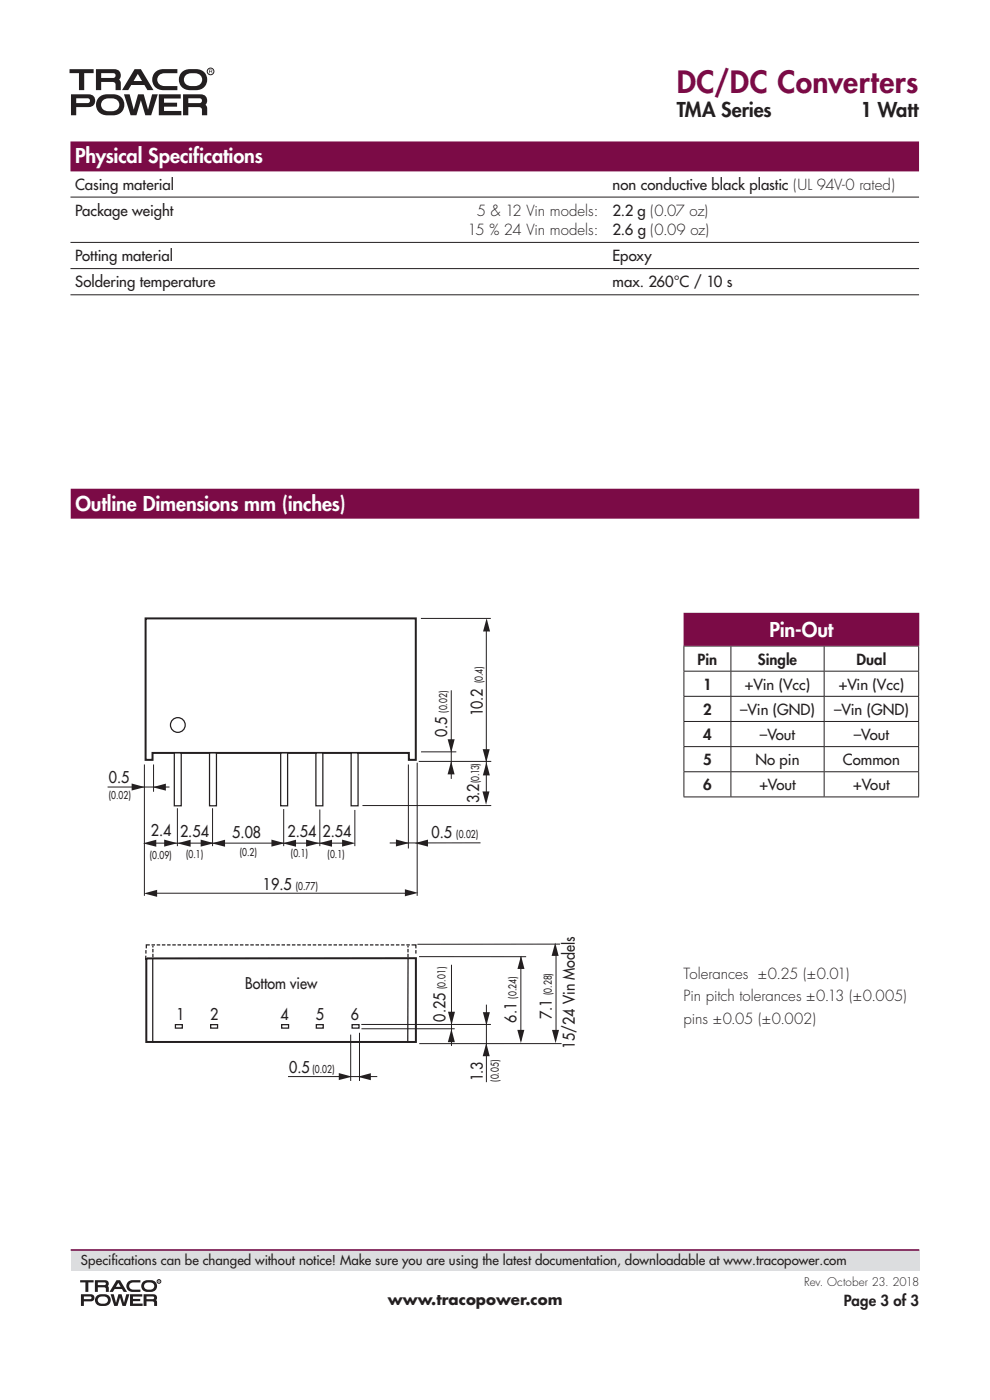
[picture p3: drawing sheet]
<svg xmlns="http://www.w3.org/2000/svg" width="210mm" height="297mm" viewBox="0 0 210 297" stroke-linecap="round" stroke-linejoin="round" font-family="sans-serif">
<g fill="#231f20">
<path d="M33.1 15.2l1-.5h3.5v.8h-2.6a1.38 1.38 0 0 0-1.6 1.4 1.38 1.38 0 0 0 1.6 1.4h2.6v.8h-2.9a2.25 2.25 0 0 1-2.3-1.4 2.25 2.25 0 0 1 .7-2.5z"/>
<path d="M38.7 15.2a2.25 2.25 0 0 0-.6 2.5 2.25 2.25 0 0 0 2.2 1.4 3.3 3.3 0 0 0 3.2-.8 2.24 2.24 0 0 0 .2-2.4 2.24 2.24 0 0 0-2.1-1.2 3.8 3.8 0 0 0-2.9 .5zM39.3 16.1a2.66 2.66 0 0 1 3.3 0 1.38 1.38 0 0 1 .1 1.5 1.38 1.38 0 0 1-1.4 .7 1.91 1.91 0 0 1-2.2-1v-.8z"/>
<path d="M21.1 20.5a2.25 2.25 0 0 0-.6 2.6 2.25 2.25 0 0 0 2.3 1.4 3.3 3.3 0 0 0 3.1-.9 2.24 2.24 0 0 0 .2-2.4 2.24 2.24 0 0 0-2-1.2 3.8 3.8 0 0 0-3 .5zM21.7 21.4a2.66 2.66 0 0 1 3.4 0 1.37 1.37 0 0 1 0 1.6 1.37 1.37 0 0 1-1.4 .6 1.91 1.91 0 0 1-2.2-1v-.8z"/>
</g>
<circle cx="44.7" cy="15.2" r=".71" fill="none" stroke="#231f20" stroke-width=".21"/>
<g fill="#231f20">
<path d="M14.7 14.7h5.2v.8h-2v3.6h-1.1v-3.6h-2z"/>
<path d="M26.3 20h1.2l.9 3.2 .9-3.2h1.2l.9 3.2 .9-3.2h1.2l-1.4 4.5h-1.3l-.9-3.2-1 3.2h-1.2z"/>
<path d="M33.7 20h4.6v.9h-3.5v.9h2.8v.8h-2.8v.9h3.7v1h-4.8z"/>
<path d="M28.5 14.7l-2.6 4.4h1.3l.6-1.1h2.8l.7 1.1h1.3l-2.7-4.4zM29.2 15.7l.9 1.5h-1.8z"/>
<path d="M44.3 14.8h.7l-.1 .4 .1 .4-.2-.4h-.4v.4h-.1zM44.4 14.9v.2h.5v-.2z"/>
</g>
<g fill="#231f20">
<path d="M21.5 15.5v1h2.5a.52 .52 0 0 0 .5-.3 .52 .52 0 0 0-.2-.6zM20.4 14.7h3.8a1.32 1.32 0 0 1 1.3 .7 1.32 1.32 0 0 1-.2 1.5l.3 .4v1.8h-1.1v-.8a.69 .69 0 0 0-.7-.9h-2.3v1.7h-1.1z" fill-rule="evenodd"/>
<path d="M15.1 20v4.5h1.1v-1.8h2.5a1.36 1.36 0 0 0 1.5-1.3 1.36 1.36 0 0 0-1.5-1.4zM16.2 20.9h2.7a.52 .52 0 0 1 .2 .6 .52 .52 0 0 1-.5 .4h-2.4z" fill-rule="evenodd"/>
<path d="M38.8 20v4.5h1.1v-1.8h2.3a.66 .66 0 0 1 .6 .9v.9h1.2l-.1-1.9-.3-.4a1.32 1.32 0 0 0 .2-1.5 1.32 1.32 0 0 0-1.3-.7zM39.9 20.9h2.7a.53 .53 0 0 1 .2 .6 .53 .53 0 0 1-.5 .4h-2.4z" fill-rule="evenodd"/>
</g>
<path d="M15 265.2h180v4.4h-180z" fill="#dcdddf"/>
<path d="M15 265.2h180" fill="none" stroke="#77154d" stroke-width=".35"/>
<g fill="#231f20">
<path d="M27.3 271.8l.8-.2h1.7v.5h-1.5a.77 .77 0 0 0-.9 .7 .77 .77 0 0 0 .9 .8h1.5v.5h-1.7a1.26 1.26 0 0 1-1.2-.8 1.26 1.26 0 0 1 .4-1.5z"/>
<path d="M30.8 272.3l.7-.2a.85 .85 0 0 1 1 .2 .85 .85 0 0 1 0 1.1l-.7 .2a.85 .85 0 0 1-1-.2 .85 .85 0 0 1 0-1.1zM30.4 271.8a1.26 1.26 0 0 0-.4 1.5 1.26 1.26 0 0 0 1.3 .8 1.62 1.62 0 0 0 2-.9 1.24 1.24 0 0 0-1.3-1.6h-1.2z"/>
<path d="M21 275.3l.6-.3a.85 .85 0 0 1 1.1 .3 .85 .85 0 0 1 0 1l-.7 .3a.85 .85 0 0 1-1-.3 .85 .85 0 0 1 0-1zM20.6 274.8a1.26 1.26 0 0 0-.4 1.5 1.26 1.26 0 0 0 1.3 .8 1.62 1.62 0 0 0 1.9-.9 1.24 1.24 0 0 0-1.2-1.6h-1.2z"/>
</g>
<circle cx="33.7" cy="271.8" r=".4" fill="none" stroke="#231f20" stroke-width=".21"/>
<g fill="#231f20">
<path d="M17 271.6h2.9v.5h-1.2v2h-.6v-2h-1.1z"/>
<path d="M23.5 274.6h.6l.5 1.8 .5-1.8h.7l.5 1.8 .5-1.8h.7l-.8 2.4h-.7l-.5-1.7-.6 1.7h-.7z"/>
<path d="M27.6 274.6h2.6v.5h-2v.5h1.5v.4h-1.5v.5h2.1v.5h-2.7z"/>
<path d="M25.1 272.1l.5 .9h-1zM24.7 271.6l-1.5 2.5h.8l.3-.6h1.6l.3 .6h.8l-1.5-2.5z"/>
<path d="M33.6 271.7v.1h.2zM33.5 271.6l.4 .1v.4l-.1-.2-.3 .2z"/>
</g>
<g fill="#231f20">
<path d="M20.1 271.6h2.2a.73 .73 0 0 1 .7 .4 .73 .73 0 0 1-.1 .8l.2 .5v.8h-.6v-.4a.4 .4 0 0 0-.4-.6h-1.3v1h-.7zM20.8 272.1v.5h1.4l.3-.3-.3-.2z" fill-rule="evenodd"/>
<path d="M17.8 275l1.5 .1 .1 .4-.3 .1h-1.3zM17.2 274.6v2.4h.6v-.9h1.4a.76 .76 0 0 0 .8-.8 .76 .76 0 0 0-.8-.7z" fill-rule="evenodd"/>
<path d="M31.1 275l1.5 .1 .1 .4-.3 .1h-1.3zM30.5 274.6v2.4h.6v-.9h1.2a.71 .71 0 0 1 .4 .9h.6v-.7l-.2-.5 .2-.2a.74 .74 0 0 0-.8-1z" fill-rule="evenodd"/>
</g>
<path d="M15 33.2h179.9M15 106.9h180" fill="none" stroke="#7b0b46" stroke-width="6.3" stroke-linecap="butt"/>
<path d="M15 41.8h179.9M15 51.4h179.9M15 57h179.9M15 62.5h179.9" fill="none" stroke="#231f20" stroke-width=".21"/>
<path d="M31 203.3h57.2v17.7h-57.2z" fill-rule="evenodd" fill="#fff"/>
<path d="M31 203.3h57.2v17.7h-57.2z" fill="none" stroke="#231f20" stroke-width=".42"/>
<g fill="#231f20">
<path d="M72.6 178.1l2.8 .8-2.8 .7z"/>
<path d="M67.6 178.9l2.8-.8v1.5z"/>
</g>
<path d="M88.2 203.3v.2M32.4 221h.2M86.6 221h.3" fill="none" stroke="#231f20" stroke-width=".37"/>
<g fill="none" stroke="#231f20" stroke-width=".26">
<path d="M31 201.6v.7M31.8 200.5h-.8v.7M32.1 200.5h.8M32.4 203.4v17.6M33.2 200.5h.8M34.3 200.5h.8M35.4 200.5h.8M36.6 200.5h.7M37.2 217.4h1.5v.7h-1.5zM37.7 200.5h.7M38.8 200.5h.7M39.9 200.5h.7"/>
<path d="M41 200.5h.7M42.1 200.5h.7M43.2 200.5h.7M44.3 200.5h.7M44.7 217.4h1.5v.7h-1.5zM45.4 200.5h.7M46.5 200.5h.7M47.6 200.5h.7M48.7 200.5h.7M49.8 200.5h.7M50.9 200.5h.7M52 200.5h.7"/>
<path d="M53.1 200.5h.7M54.2 200.5h.7M55.3 200.5h.7M56.4 200.5h.7M57.5 200.5h.7M58.6 200.5h.8M59.7 200.5h.8M59.7 217.4h1.5v.7h-1.5zM60.8 200.5h.8M61.9 200.5h.8M63 200.5h.8M64.1 200.5h.8"/>
<path d="M65.2 200.5h.8M66.3 200.5h.8M67.1 217.4h1.5v.7h-1.5zM67.4 200.5h.8M68.5 200.5h.8M69.6 200.5h.8M70.8 200.5h.7M71.9 200.5h.7M73 200.5h.7M74.1 200.5h.7M74.7 217.4h1.5v.7h-1.5zM75.2 200.5h.7"/>
<path d="M76.3 200.5h.7M77.4 200.5h.7M78.5 200.5h.7M79.6 200.5h.7M80.7 200.5h.7M81.8 200.5h.7M82.9 200.5h.7M84 200.5h.7M85.1 200.5h.7M86.2 200.5h.7M86.6 203.3l-.1 17.8M87.3 200.5h.9v.7"/>
<path d="M88.2 201.6v.7"/>
</g>
<path d="M30.9 131.2h57.3v30h-1.5v-1.5h-54.3v1.5h-1.5z" fill="#fff"/>
<path d="M30.9 131.2h57.3v30h-1.5v-1.5h-54.3v1.5h-1.5z" fill="none" stroke="#231f20" stroke-width=".42"/>
<path d="M37 159.7h1.4v11.2h-1.4z" fill="#fff"/>
<path d="M37 159.7h1.4v11.2h-1.4z" fill="none" stroke="#231f20" stroke-width=".26"/>
<path d="M44.4 159.7h1.5v11.2h-1.5z" fill="#fff"/>
<path d="M44.4 159.7h1.5v11.2h-1.5z" fill="none" stroke="#231f20" stroke-width=".26"/>
<path d="M59.5 159.7h1.5v11.2h-1.5z" fill="#fff"/>
<path d="M59.5 159.7h1.5v11.2h-1.5z" fill="none" stroke="#231f20" stroke-width=".26"/>
<path d="M67 159.7h1.5v11.2h-1.5z" fill="#fff"/>
<path d="M67 159.7h1.5v11.2h-1.5z" fill="none" stroke="#231f20" stroke-width=".26"/>
<path d="M74.5 159.7h1.5v11.2h-1.5z" fill="#fff"/>
<path d="M74.5 159.7h1.5v11.2h-1.5z" fill="none" stroke="#231f20" stroke-width=".26"/>
<path d="M30.6 162.2v27.8M32.6 162.2v5.8M37.6 171.5v8M45.1 171.5v8M60.2 171.6v7.9M67.8 171.7v7.8M75.3 171.8v7.7M88.5 161.8v28.2" fill="none" stroke="#231f20" stroke-width=".21"/>
<g fill="#231f20">
<path d="M64.9 178.1l2.8 .8-2.8 .7z"/>
<path d="M60 178.9l2.8-.8v1.5z"/>
<path d="M42.6 178.1l2.8 .8-2.8 .7z"/>
<path d="M37.6 178.9l2.8-.8v1.5z"/>
<path d="M34.8 178.1l2.8 .8-2.8 .7z"/>
<path d="M30.3 178.9l2.8-.8v1.5z"/>
<path d="M57.6 178.1l2.8 .8-2.8 .7z"/>
<path d="M44.9 178.9l2.8-.8v1.5z"/>
</g>
<path d="M32.3 178.9h40.8" fill="none" stroke="#231f20" stroke-width=".21"/>
<g fill="#231f20">
<path d="M85.9 188.7l2.8 .7-2.8 .7z"/>
<path d="M30.5 189.5l2.8-.7v1.5z"/>
</g>
<path d="M32.3 189.5h53.8" fill="none" stroke="#231f20" stroke-width=".21"/>
<circle cx="37.7" cy="153.8" r="1.56" fill="none" stroke="#231f20" stroke-width=".26"/>
<g fill="#231f20">
<path d="M32.4 167l2.8-.8v1.5z"/>
<path d="M27.9 166.2l2.8 .8-2.8 .7z"/>
</g>
<path d="M22.8 167h13.2" fill="none" stroke="#231f20" stroke-width=".21"/>
<g fill="#231f20">
<path d="M88 178.9l2.8-.8v1.5z"/>
<path d="M84 178.1l2.8 .7-2.8 .8z"/>
</g>
<path d="M89.3 131.2h14.8M86.6 162.2v17.8M88.8 161.5h15.4M101.9 178.8h-19.2" fill="none" stroke="#231f20" stroke-width=".21"/>
<g fill="#231f20">
<path d="M102.4 158.9h1.5l-.7 2.8z"/>
<path d="M103.2 131.1l.8 2.9h-1.5z"/>
</g>
<path d="M103.2 133.3v36.7M89.3 159.5h7.5M95.7 146.4v18.8" fill="none" stroke="#231f20" stroke-width=".21"/>
<g fill="#231f20">
<path d="M95.7 161.5l.7 2.8h-1.5z"/>
<path d="M95 156.8h1.4l-.7 2.8z"/>
</g>
<path d="M30.9 202.7v.8M32.4 200.6v.4M32.4 201.3v.7M32.4 202.3v.8M86.5 200.6v.4M86.5 201.3v.7M86.5 202.3v.8" fill="none" stroke="#231f20" stroke-width=".26"/>
<path d="M76.3 219.1v10.2" fill="none" stroke="#231f20" stroke-width=".21"/>
<g fill="#231f20">
<path d="M75.9 228.4l2.8-.7v1.5z"/>
<path d="M71.9 227.6l2.8 .8-2.8 .7z"/>
</g>
<path d="M74.4 219.5v9.8M61.1 228.4h18.9" fill="none" stroke="#231f20" stroke-width=".21"/>
<g fill="#231f20">
<path d="M117.1 218.5h1.5l-.7 2.8z"/>
<path d="M117.8 200l.7 2.8h-1.5z"/>
</g>
<path d="M76.6 217.3h27.5M76.7 218.2h19.8M95.8 204.7v17.2M103.2 213.1v16.5M110.5 203v17.8M117.9 202.3v17.6M118.8 200.3h-30.3M119.1 221.4h-30.2" fill="none" stroke="#231f20" stroke-width=".21"/>
<g fill="#231f20">
<path d="M95 214.6h1.5l-.7 2.8z"/>
<path d="M102.4 214.7h1.5l-.7 2.8z"/>
<path d="M109.7 218.5h1.5l-.7 2.8z"/>
<path d="M95.8 218.3l.7 2.8h-1.5z"/>
<path d="M103.1 221.3l.8 2.8h-1.5z"/>
<path d="M110.5 202.7l.8 2.9h-1.5z"/>
<path d="M102.3 167.9h1.5l-.7 2.8z"/>
</g>
<path d="M76.9 170.9h27.3" fill="none" stroke="#231f20" stroke-width=".21"/>
<path d="M103.2 161.7l.7 2.8h-1.5z" fill="#231f20"/>
<g fill="none" stroke="#231f20" stroke-width=".21">
<path d="M145 137.1h49.9M145.1 137.1v5.2M155 137.1v5.2M174.8 137.1v5.2M194.9 137.1v5.2M145 142.4h49.9M145 147.7h49.9M145 153.1h49.9M145 158.4h49.9M145.1 142.5v5.2M145.1 147.8v5.2M145.1 153.1v5.2"/>
<path d="M145.1 158.5v5.2M155 142.5v5.2M155 147.8v5.2M155 153.1v5.2M155 158.5v5.2M174.8 142.5v5.2M174.8 147.8v5.2M174.8 153.1v5.2M174.8 158.5v5.2M194.9 142.5v5.2M194.9 147.8v5.2M194.9 153.1v5.2"/>
<path d="M194.9 158.5v5.2M145 163.7h49.9M145 169.1h49.9M145.1 163.8v5.2M155 163.8v5.2M174.8 163.8v5.2M194.9 163.8v5.2M88.9 202.9l22.7 .1"/>
</g>
<path d="M145 130h50v7h-50z" fill="#7b0b46"/>
<text font-size="6.3" fill="#7b0b46" x="143.6" y="19.8">DC/DC Converters</text>
<g font-size="4.2" fill="#231f20">
<text x="143.6" y="24.7">TMA Series</text>
<text x="182.5" y="24.7">1 Watt</text>
</g>
<g font-size="4.2" fill="#fff">
<text x="16" y="34.7">Physical Specifications</text>
<text x="16" y="108.4">Outline Dimensions mm (inches)</text>
<text x="163.2" y="135.1">Pin-Out</text>
</g>
<g font-size="3.4" fill="#231f20">
<text x="102.4" y="151.9" transform="rotate(-90 102.4 151.9)">10.2</text>
<text x="94.9" y="156.3" transform="rotate(-90 94.9 156.3)">0.5</text>
<text x="23.1" y="166.1">0.5</text>
<text x="101.7" y="170.4" transform="rotate(-90 101.7 170.4)">3.2</text>
<text x="32" y="177.4">2.4</text>
<text x="38.2" y="177.5">2.54</text>
<text x="49.3" y="177.7">5.08</text>
<text x="61" y="177.5">2.54</text>
<text x="68.4" y="177.5">2.54</text>
<text x="91.5" y="177.8">0.5</text>
<text x="55.8" y="188.8">19.5</text>
<text x="52" y="209.8">Bottom view</text>
<text x="37.4" y="216.4">1</text>
<text x="44.6" y="216.4">2</text>
<text x="59.5" y="216.4">4</text>
<text x="67" y="216.4">5</text>
<text x="74.4" y="216.4">6</text>
<text x="94.5" y="216.7" transform="rotate(-90 94.5 216.7)">0.25</text>
<text x="109.6" y="216.9" transform="rotate(-90 109.6 216.9)">6.1</text>
<text x="117.1" y="216.2" transform="rotate(-90 117.1 216.2)">7.1</text>
<text x="61.3" y="227.6">0.5</text>
<text x="122" y="222.6" transform="rotate(-90 122 222.6)">15/24 Vin Models</text>
<text x="102.4" y="229.3" transform="rotate(-90 102.4 229.3)">1.3</text>
</g>
<g font-size="3.2" fill="#231f20">
<text x="16" y="40.2">Casing material</text>
<text x="129.9" y="40.2">non conductive black plastic (UL 94V-0 rated)</text>
<text x="16" y="45.8">Package weight</text>
<text x="101.2" y="45.8">5 &amp; 12 Vin models:</text>
<text x="130" y="45.8">2.2 g (0.07 oz)</text>
<text x="99.2" y="49.9">15 % 24 Vin models:</text>
<text x="130" y="49.9">2.6 g (0.09 oz)</text>
<text x="16" y="55.4">Potting material</text>
<text x="130" y="55.4">Epoxy</text>
<text x="16" y="61">Soldering temperature</text>
<text x="130" y="61">max. 260°C / 10 s</text>
<text x="148" y="141">Pin</text>
<text x="160.8" y="141">Single</text>
<text x="181.7" y="141">Dual</text>
<text x="149.1" y="146.3">1</text>
<text x="158" y="146.3">+Vin (Vcc)</text>
<text x="177.9" y="146.3">+Vin (Vcc)</text>
<text x="149.1" y="151.6">2</text>
<text x="157" y="151.6">–Vin (GND)</text>
<text x="176.9" y="151.6">–Vin (GND)</text>
<text x="149.1" y="157">4</text>
<text x="161.2" y="157">–Vout</text>
<text x="181.1" y="157">–Vout</text>
<text x="149.1" y="162.3">5</text>
<text x="149.1" y="167.7">6</text>
<text x="160.3" y="162.3">No pin</text>
<text x="161.1" y="167.6">+Vout</text>
<text x="178.8" y="162.3">Common</text>
<text x="181" y="167.6">+Vout</text>
<text x="145" y="207.6">Tolerances ±0.25 (±0.01)</text>
<text x="145" y="212.4">Pin pitch tolerances ±0.13 (±0.005)</text>
<text x="145" y="217.1">pins ±0.05 (±0.002)</text>
<text x="82.3" y="276.9">www.tracopower.com</text>
<text x="179" y="277">Page 3 of 3</text>
</g>
<g font-size="2.8" fill="#231f20">
<text x="17.2" y="268.3">Specif</text>
<text x="23.6" y="268.3">ications can be changed without notice! Make sure you are using the latest documentation, downloadable at www.tracopower.com</text>
</g>
<text font-size="2.5" fill="#231f20" x="170.6" y="272.9">Rev. October 23. 2018</text>
<g font-size="2.2" fill="#231f20">
<text x="102.4" y="145" transform="rotate(-90 102.4 145)">(0.4)</text>
<text x="94.9" y="151.2" transform="rotate(-90 94.9 151.2)">(0.02)</text>
<text x="101.7" y="166.1" transform="rotate(-90 101.7 166.1)">(0.13)</text>
<text x="23.1" y="169.4">(0.02)</text>
<text x="96.8" y="177.8">(0.02)</text>
<text x="31.8" y="182.2">(0.09)</text>
<text x="39.5" y="182.1">(0.1)</text>
<text x="50.9" y="181.6">(0.2)</text>
<text x="61.7" y="181.9">(0.1)</text>
<text x="69.5" y="182">(0.1)</text>
<text x="62.8" y="188.8">(0.77)</text>
<text x="94.5" y="209.8" transform="rotate(-90 94.5 209.8)">(0.01)</text>
<text x="109.6" y="211.8" transform="rotate(-90 109.6 211.8)">(0.24)</text>
<text x="117.1" y="211.1" transform="rotate(-90 117.1 211.1)">(0.28)</text>
<text x="66.3" y="227.6">(0.02)</text>
<text x="105.8" y="229.5" transform="rotate(-90 105.8 229.5)">(0.05)</text>
</g>
</svg>
